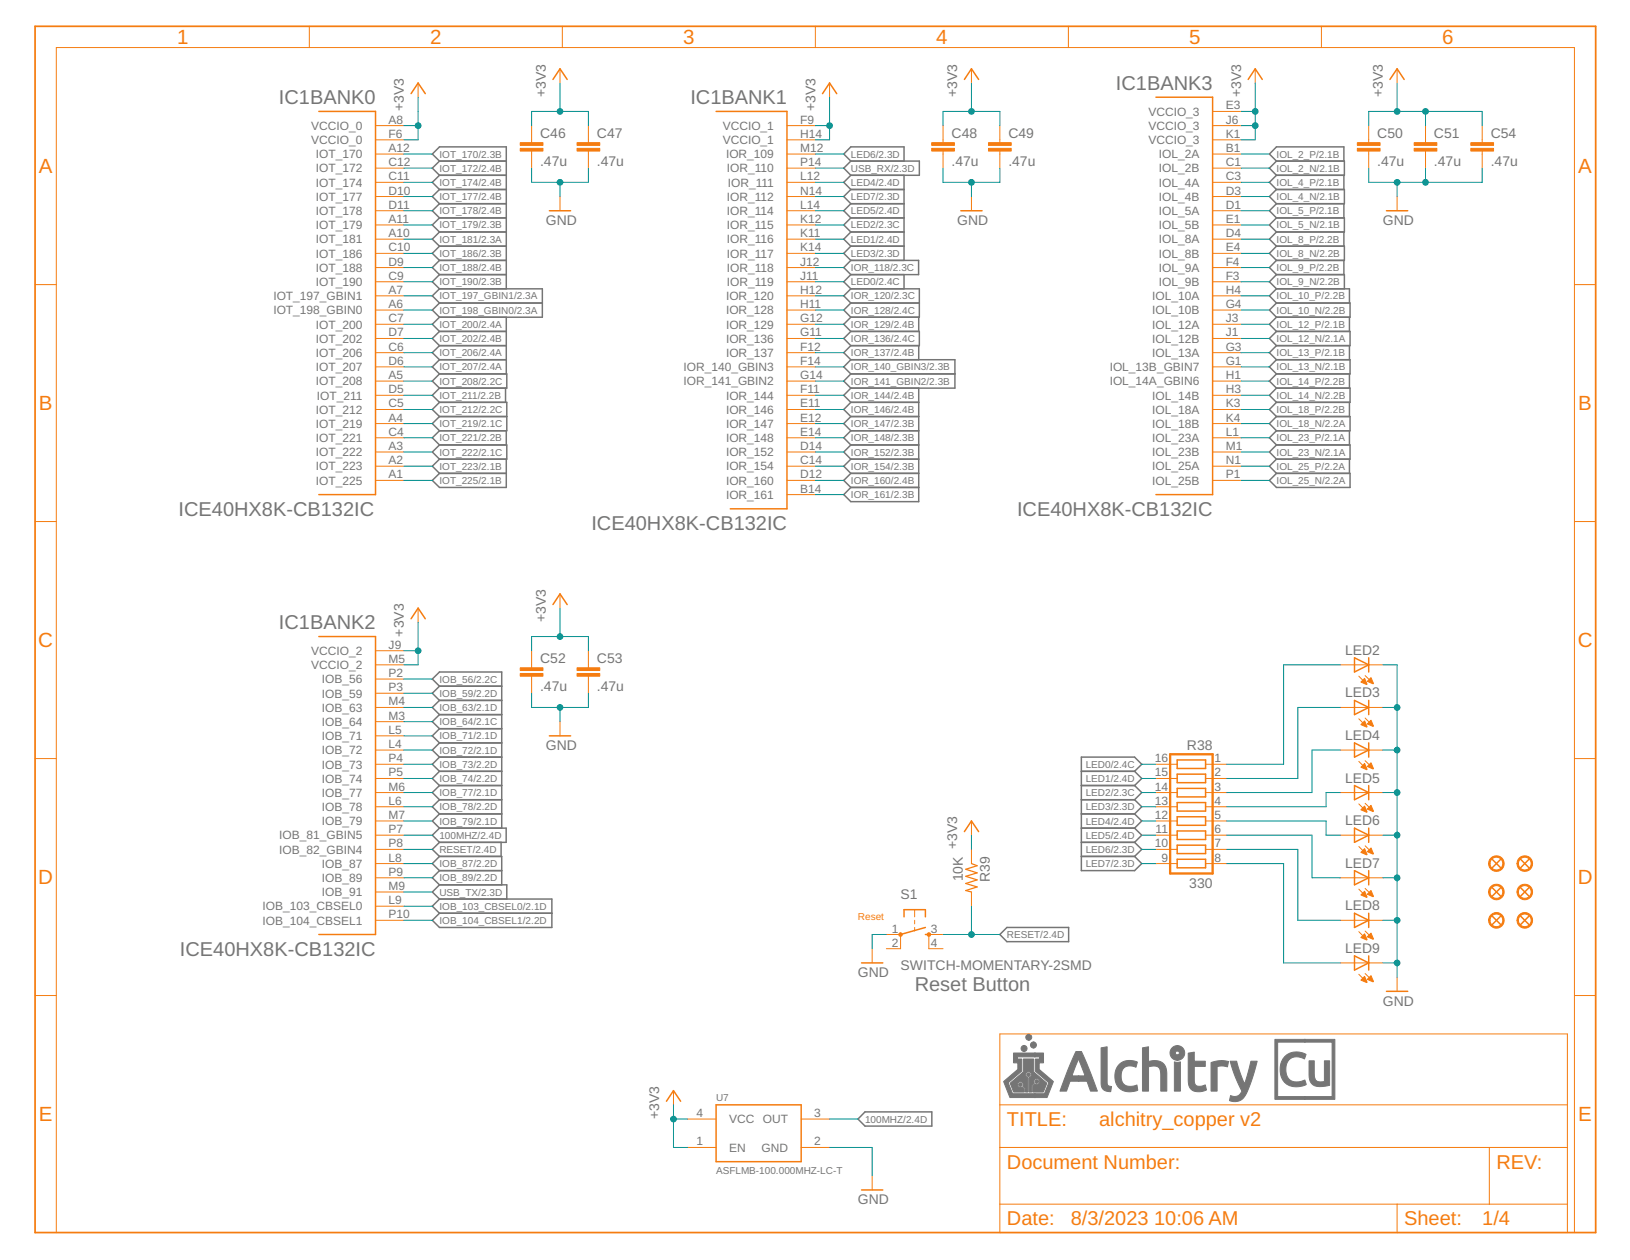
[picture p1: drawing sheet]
<svg xmlns="http://www.w3.org/2000/svg" width="279mm" height="216mm" viewBox="0 0 279 216" stroke-linecap="round" stroke-linejoin="round" font-family="sans-serif">
<g fill="#757575" stroke="#757575" stroke-width=".17">
<path d="M200.9 179.6l.5-.4h.5v.9a.34 .34 0 0 0-.4 .3 .34 .34 0 0 0 .4 .3v1a1.26 1.26 0 0 1-1.2-.7 1.26 1.26 0 0 1 .2-1.4z" fill-rule="evenodd"/>
<path d="M201.8 179.2a1.27 1.27 0 0 1 1.3 1.2 1.27 1.27 0 0 1-1.3 1.3v-.9a.36 .36 0 0 0 .4-.4 .36 .36 0 0 0-.4-.3z" fill-rule="evenodd"/>
<path d="M175.9 177.4l.5-.2v.5h-.1l.1 .1v.4a.51 .51 0 0 1-.5-.2 .51 .51 0 0 1 0-.6z" fill-rule="evenodd"/>
<path d="M176.3 177.2a.52 .52 0 0 1 .6 .5 .52 .52 0 0 1-.6 .6v-.5l.1-.1-.1-.1z" fill-rule="evenodd"/>
<path d="M176.7 178.8l.3-.2h.3v.4l-.2 .1h.2v.5a.51 .51 0 0 1-.6-.3 .51 .51 0 0 1 0-.5z" fill-rule="evenodd"/>
<path d="M177.1 178.5a.52 .52 0 0 1 .6 .6 .52 .52 0 0 1-.6 .5l.1-.5z" fill-rule="evenodd"/>
<path d="M175.1 179.4l.5-.3v.4l-.1 .2 .1 .1v.4l-.5-.2-.1-.3z" fill-rule="evenodd"/>
<path d="M175.5 179.2a.51 .51 0 0 1 .6 .5 .51 .51 0 0 1-.6 .5v-.5h.1l-.1-.1z" fill-rule="evenodd"/>
<path d="M175.4 181.5h1.8v2.2l2.2 1.9-.6 1.5h-1.8v-1l.4-.4a.5 .5 0 0 0 .8-.3 .5 .5 0 0 0-.6-.6 .5 .5 0 0 0-.3 .8l-.5 .5v1h-.4v-2.5a.5 .5 0 0 0 .3-.7 .5 .5 0 0 0-.8 0 .5 .5 0 0 0 .3 .7v2.5h-.4v-.5l-.5-.5a.5 .5 0 0 0-.3-.7 .5 .5 0 0 0-.6 .6 .5 .5 0 0 0 .8 .3l.4 .4v.4h-1.8l-.6-1.5 2.2-1.9z" fill-rule="evenodd"/>
<path d="M173.7 180.4h3.8v.7h-3.1v.4h.7v2l-1.8 1.6a.48 .48 0 0 0-.3 .8l.6 1.5h3.9v.6l-4.4 .1-1.1-2.8 2.5-2.1v-1.1h-.8z" fill-rule="evenodd"/>
<path d="M177.3 180.4h1.6v1.7h-.8v1.1l2.5 2.1-1.1 2.8-2.2-.1v-.6h1.7l.6-1.3a.47 .47 0 0 0-.2-.9l-1.9-1.7v-2h.7v-.4h-.9z" fill-rule="evenodd"/>
<path d="M210.9 181.8h1.1l.6 2 .7 1.9 1.1-3.9h1.1l-1 3.5a6.8 6.8 0 0 1-1.8 3.2l-.9 .3-1.1-.2 .2-.9a1.33 1.33 0 0 0 2-.7l-1.2-2.6z" fill-rule="evenodd"/>
<path d="M207.6 182.1l1.8-.4 1.2 .2-.2 .9-.8-.1-1 .1v4.2h-1z" fill-rule="evenodd"/>
<path d="M203.7 180.5l1-.2v1.5h1.9v.9h-1.9v2.3a.97 .97 0 0 0 .4 1 .97 .97 0 0 0 1.1 .1l.4-.2 .2 .9a2.31 2.31 0 0 1-2.8-.4l-.3-1.1z" fill-rule="evenodd"/>
<path d="M201.3 182l1-.1v5.1h-1z" fill-rule="evenodd"/>
<path d="M195.8 179.5l1.1-.1v2.5a2.13 2.13 0 0 1 3.1 1.6v3.5h-1v-2.9a1.21 1.21 0 0 0-.5-1.3 1.21 1.21 0 0 0-1.3-.1l-.3 .1v4.2h-1.1z" fill-rule="evenodd"/>
<path d="M191.9 182.3a2.89 2.89 0 0 1 3.1-.3l-.3 .9a1.65 1.65 0 0 0-1.9 0 1.65 1.65 0 0 0-.6 1.9 1.59 1.59 0 0 0 2.3 1.2l.4-.1 .1 .7a.36 .36 0 0 1-.4 .4 2.59 2.59 0 0 1-2.7-.6 2.59 2.59 0 0 1-.7-2.6l.2-.8z" fill-rule="evenodd"/>
<path d="M188.7 179.5l1.1-.1v6a.62 .62 0 0 0 .7 .8l-.1 .9a1.35 1.35 0 0 1-1.7-1.5z" fill-rule="evenodd"/>
<path d="M184.4 180.2h.6v1.2l-1.3 3h1.3v.8l-1.6 .1-.6 1.7h-1.1l1.4-3.8z" fill-rule="evenodd"/>
<path d="M184.8 180.2h.6l1.1 2.6 1.6 4.2h-1.2l-.6-1.7-1.5-.1v-.8h1.2l-1.2-3z" fill-rule="evenodd"/>
<path d="M224.4 181.8h.9v2.2a1.1 1.1 0 0 0 .3 1.2 1.1 1.1 0 0 0 1.1 .2l.3-.1v-3.5h.9v4.2l-1.2 .2a1.78 1.78 0 0 1-2.3-2z" fill-rule="evenodd"/>
<path d="M220.2 181a3.1 3.1 0 0 1 3.7-.3l-.3 .8a2.03 2.03 0 0 0-2.4-.1 2.03 2.03 0 0 0-.8 2.3 1.84 1.84 0 0 0 2.7 1.6l.6-.2 .2 .7a3.4 3.4 0 0 1-3.7-.4 3.5 3.5 0 0 1 0-4.4z" fill-rule="evenodd"/>
<path d="M218.5 178.1h5.2v.5h-4.7v9.3h4.7v.5h-5.2z" fill-rule="evenodd"/>
<path d="M223.6 178.1h5.2v10.3h-5.2v-.5h4.7v-9.3h-4.7z" fill-rule="evenodd"/>
<circle cx="176.3" cy="184.1" r=".31"/>
<circle cx="177.7" cy="185.3" r=".31"/>
<circle cx="174.9" cy="185.9" r=".31"/>
</g>
<g fill="none" stroke="#757575" stroke-width=".25">
<path d="M75.3 27.6l-1.2-1.2 1.2-1.2h11.5v24.3M75.3 34.9h11.5M75.3 37.3h11.5M75.3 39.8h11.5M75.3 30h11.5M75.3 32.5h11.5M75.3 27.6h11.5M75.3 27.6l-1.2 1.2 1.2 1.2M75.3 30l-1.2 1.2 1.2 1.3M75.3 32.5l-1.2 1.2 1.2 1.2M75.3 34.9l-1.2 1.2 1.2 1.2M75.3 37.3l-1.2 1.2 1.2 1.3"/>
<path d="M75.3 39.8l-1.2 1.2 1.2 1.2M145.8 27.6l-1.2-1.2 1.2-1.2h9.2v2.4M145.8 34.9l-1.2 1.2 1.2 1.2M145.8 34.9h9.2M145.8 37.3h9.2M145.8 39.8l-1.2 1.2 1.2 1.2M145.8 39.8h9.2M145.8 37.3l-1.2 1.2 1.2 1.3M145.8 30l-1.2 1.2 1.2 1.3M145.8 27.6h11.8v2.4h-11.8M145.8 32.5h9.2M145.8 32.5l-1.2 1.2 1.2 1.2"/>
<path d="M145.8 27.6l-1.2 1.2 1.2 1.2M155 30v14.6M218.8 32.5h11.6v2.4h-11.6M218.8 37.3h11.6v2.5h-11.6M218.8 27.6h11.6v2.4h-11.6M218.8 27.6l-1.2-1.2 1.2-1.2h11.6v2.4M218.8 27.6l-1.2 1.2 1.2 1.2M218.8 30l-1.2 1.2 1.2 1.3M218.8 32.5l-1.2 1.2 1.2 1.2M218.8 34.9l-1.2 1.2 1.2 1.2M218.8 37.3l-1.2 1.2 1.2 1.3M218.8 39.8l-1.2 1.2 1.2 1.2"/>
<path d="M230.4 30v2.5M230.4 34.9v2.4M230.4 39.8v2.4M75.3 47.1h11.5M75.3 49.5h17.7v4.9h-17.7M75.3 42.2h11.5M75.3 44.6h11.5M75.3 51.9h17.7M75.3 56.8h11.5M75.3 59.2h11.5M75.3 42.2l-1.2 1.2 1.2 1.2M75.3 44.6l-1.2 1.2 1.2 1.3"/>
<path d="M75.3 47.1l-1.2 1.2 1.2 1.2M75.3 49.5l-1.2 1.2 1.2 1.2M75.3 51.9l-1.2 1.2 1.2 1.3M75.3 54.4l-1.2 1.2 1.2 1.2M75.3 56.8l-1.2 1.2 1.2 1.2M75.3 59.2l-1.2 1.2 1.2 1.2M86.8 54.4v9.7M145.8 47.1l-1.2 1.2 1.2 1.2M145.8 44.6h11.7v2.5h-11.7M145.8 49.5h11.8v4.9h-11.8M145.8 42.2l-1.2 1.2 1.2 1.2M145.8 42.2h9.2"/>
<path d="M145.8 51.9h11.8M145.8 56.8h11.8v2.4h-11.8M145.8 44.6l-1.2 1.2 1.2 1.3M145.8 49.5l-1.2 1.2 1.2 1.2M145.8 51.9l-1.2 1.2 1.2 1.3M145.8 54.4l-1.2 1.2 1.2 1.2M145.8 56.8l-1.2 1.2 1.2 1.2M145.8 59.2l-1.2 1.2 1.2 1.2M155 47.1v2.4M157.5 54.4v2.4M157.5 59.2v2.4M218.8 47.1h11.6v2.4"/>
<path d="M218.8 49.5h12.5v2.4M218.8 42.2h11.6v2.4h-11.6M218.8 42.2l-1.2 1.2 1.2 1.2M218.8 44.6l-1.2 1.2 1.2 1.3M218.8 47.1l-1.2 1.2 1.2 1.2M218.8 49.5l-1.2 1.2 1.2 1.2M218.8 51.9h12.6v2.5h-12.6M218.8 51.9l-1.2 1.2 1.2 1.3M218.8 56.8h12.6v2.4h-12.6M218.8 54.4l-1.2 1.2 1.2 1.2M218.8 56.8l-1.2 1.2 1.2 1.2M218.8 59.2l-1.2 1.2 1.2 1.2"/>
<path d="M230.4 44.6v2.5M231.3 54.4v2.4M231.3 59.2v2.4M75.3 61.6h11.5M75.3 64.1h11.6v2.4h-11.6M75.3 68.9h11.6v4.9h-11.6M75.3 71.4h11.6M75.3 76.2h11.6v2.5h-11.6M75.3 61.6l-1.2 1.3 1.2 1.2M75.3 64.1l-1.2 1.2 1.2 1.2M75.3 66.5l-1.2 1.2 1.2 1.2M75.3 68.9l-1.2 1.3 1.2 1.2"/>
<path d="M75.3 71.4l-1.2 1.2 1.2 1.2M75.3 73.8l-1.2 1.2 1.2 1.2M75.3 76.2l-1.2 1.2 1.2 1.3M75.3 78.7l-1.2 1.2 1.2 1.2M86.7 66.5v2.4M86.8 73.8v2.4M86.8 78.7v4.8h-11.5l-1.2-1.2 1.2-1.2M145.8 61.6h17.9v4.9h-17.9M145.8 64.1h17.9M145.8 68.9h11.7M145.8 71.4h11.7M145.8 73.8h11.7"/>
<path d="M145.8 76.2h11.7M145.8 78.7h11.7M145.8 61.6l-1.2 1.3 1.2 1.2M145.8 66.5l-1.2 1.2 1.2 1.2M145.8 68.9l-1.2 1.3 1.2 1.2M145.8 71.4l-1.2 1.2 1.2 1.2M145.8 73.8l-1.2 1.2 1.2 1.2M145.8 76.2l-1.2 1.2 1.2 1.3M145.8 78.7l-1.2 1.2 1.2 1.2M145.8 64.1l-1.2 1.2 1.2 1.2M157.5 66.5v19.5h-11.7l-1.2-1.2 1.2-1.3M218.8 61.6h12.6v2.5h-12.6"/>
<path d="M218.8 66.5h12.6v2.4h-12.6M218.8 71.4h12.6v2.4h-12.6M218.8 76.2h12.6v2.5h-12.6M218.8 61.6l-1.2 1.3 1.2 1.2M218.8 64.1l-1.2 1.2 1.2 1.2M218.8 66.5l-1.2 1.2 1.2 1.2M218.8 68.9l-1.2 1.3 1.2 1.2M218.8 71.4l-1.2 1.2 1.2 1.2M218.8 73.8l-1.2 1.2 1.2 1.2M218.8 76.2l-1.2 1.2 1.2 1.3M218.8 78.7l-1.2 1.2 1.2 1.2M231.3 64.1v2.4"/>
<path d="M231.3 68.9v2.5M231.3 73.8v2.4M231.3 78.7v2.4M75.3 81.1h11.5M145.8 81.1h11.7M145.8 83.5h11.7M145.8 81.1l-1.2 1.2 1.2 1.2M217.6 82.3l1.2-1.2h12.6v2.4h-12.6zM75.3 117.6l-1.2-1.2 1.2-1.3h10.7v26.8M75.3 117.6l-1.2 1.2 1.2 1.2M75.3 117.6h10.7M75.3 132.2h10.7"/>
<path d="M75.3 129.7h10.7M75.3 139.5h10.7M75.3 137h10.7M75.3 134.6h10.7M75.3 129.7l-1.2 1.3 1.2 1.2M75.3 139.5l-1.2 1.2 1.2 1.2M75.3 137l-1.2 1.2 1.2 1.3M75.3 134.6l-1.2 1.2 1.2 1.2M75.3 132.2l-1.2 1.2 1.2 1.2M75.3 127.3l-1.2 1.2 1.2 1.2M75.3 127.3h10.7M75.3 124.9l-1.2 1.2 1.2 1.2"/>
<path d="M75.3 124.9h10.7M75.3 122.4l-1.2 1.3 1.2 1.2M75.3 122.4h10.7M75.3 120l-1.2 1.2 1.2 1.2M75.3 120h10.7M185.4 132.2h9.1M185.4 139.5h9.1M185.4 137h9.1M185.4 134.6h9.1M194.5 132.2l1.2-1.2-1.2-1.3h-9.1v19.5h9.1l1.2-1.2-1.2-1.3M194.5 137l1.2 1.2-1.2 1.3M194.5 132.2l1.2 1.2-1.2 1.2"/>
<path d="M194.5 134.6l1.2 1.2-1.2 1.2M194.5 139.5l1.2 1.2-1.2 1.2M75.3 141.9l-1.2 1.2 1.2 1.2M75.3 141.9h11.5v2.4h-11.5M75.3 146.7h10.7v4.9M75.3 149.2h10.7M75.3 154.1h19.3v4.8h-19.3l-1.2-1.2 1.2-1.2M75.3 144.3l-1.2 1.2 1.2 1.2M75.3 151.6h11.6v2.5M75.3 151.6l-1.2 1.2 1.2 1.3M75.3 156.5h19.3M75.3 154.1l-1.2 1.2 1.2 1.2"/>
<path d="M75.3 149.2l-1.2 1.2 1.2 1.2M75.3 146.7l-1.2 1.3 1.2 1.2M85.9 144.3v2.4M185.4 141.9h9.1M185.4 144.3h9.1M185.4 146.7h9.1M194.5 141.9l1.2 1.2-1.2 1.2M194.5 144.3l1.2 1.2-1.2 1.2M171.4 160.1l1.2-1.2h10.6v2.5h-10.6zM148.3 190.5h11.4v2.5h-11.4l-1.2-1.3z"/>
</g>
<path d="M6 4.5h267.5v206.7h-267.5z" fill="none" stroke="#f57c10" stroke-width=".3"/>
<g fill="none" stroke="#f57c10" stroke-width=".17">
<path d="M53 4.5v3.6M71.7 14.2v2.5M96 11.8v2.4M96.4 4.5v3.6M139.8 4.5v3.6M142.2 14.2v2.5M166.5 11.8v2.4M183.1 4.5v3.6M207.9 19.1h4.8M215.2 11.8v2.4M226.5 4.5v3.6M239.5 11.8v2.4"/>
<path d="M64.4 21.5h4.8M64.4 24h4.8M64.4 26.4h4.8M64.4 28.8h4.8M64.4 31.2h4.8M64.4 33.7h4.8M64.4 36.1h4.8M64.4 38.5h4.8M91.1 21.5v2.9M91.1 25.9v2.9M96 33.7v2.4M100.9 21.5v2.9"/>
<path d="M100.9 25.9v2.9M134.9 21.5h4.9M134.9 24h4.9M134.9 26.4h4.9M134.9 28.8h4.9M134.9 31.2h4.9M134.9 33.7h4.9M134.9 36.1h4.9M134.9 38.5h4.9M161.6 21.5v2.9M161.6 25.9v2.9M166.5 33.7v2.4"/>
<path d="M171.4 21.5v2.9M171.4 25.9v2.9M207.9 21.5h4.8M207.9 24h4.8M207.9 26.4h4.8M207.9 28.8h4.8M207.9 31.2h4.8M207.9 33.7h4.8M207.9 36.1h4.8M207.9 38.5h4.8M234.6 21.5v2.9M234.6 25.9v2.9"/>
<path d="M239.5 33.7v2.4M244.3 21.5v2.9M244.3 25.9v2.9M254.1 21.5v2.9M254.1 25.9v2.9M6 48.8h3.7M64.4 41h4.8M64.4 43.4h4.8M64.4 45.8h4.8M64.4 48.3h4.8M64.4 50.7h4.8M64.4 53.1h4.8"/>
<path d="M64.4 55.6h4.8M64.4 58h4.8M134.9 41h4.9M134.9 43.4h4.9M134.9 45.8h4.9M134.9 48.3h4.9M134.9 50.7h4.9M134.9 53.1h4.9M134.9 55.6h4.9M134.9 58h4.9M207.9 41h4.8M207.9 43.4h4.8"/>
<path d="M207.9 45.8h4.8M207.9 48.3h4.8M207.9 50.7h4.8M207.9 53.1h4.8M207.9 55.6h4.8M207.9 58h4.8M269.9 48.8h3.6M64.4 60.4h4.8M64.4 62.9h4.8M64.4 65.3h4.8M64.4 67.7h4.8M64.4 70.2h4.8"/>
<path d="M64.4 72.6h4.8M64.4 75h4.8M64.4 77.4h4.8M64.4 79.9h4.8M134.9 60.4h4.9M134.9 62.9h4.9M134.9 65.3h4.9M134.9 67.7h4.9M134.9 70.2h4.9M134.9 72.6h4.9M134.9 75h4.9M134.9 77.4h4.9"/>
<path d="M134.9 79.9h4.9M207.9 60.4h4.8M207.9 62.9h4.8M207.9 65.3h4.8M207.9 67.7h4.8M207.9 70.2h4.8M207.9 72.6h4.8M207.9 75h4.8M207.9 77.4h4.8M207.9 79.9h4.8M6 89.4h3.7M64.4 82.3h4.8"/>
<path d="M134.9 82.3h4.9M134.9 84.8h4.9M207.9 82.3h4.8M269.9 89.4h3.6M64.4 113.9h4.8M64.4 111.5h4.8M64.4 116.4h4.8M64.4 118.8h4.8M71.7 104.2v2.4M91.1 111.5v2.9M91.1 115.9v2.9M96 101.8v2.4"/>
<path d="M100.9 111.5v2.9M100.9 115.9v2.9M229.7 113.9h7.3M232.9 115.9l1.4 1.3M234 115.8l1.4 1.3M6 130h3.7M64.4 121.2h4.8M64.4 128.5h4.8M64.4 135.8h4.8M64.4 131h4.8M64.4 133.4h4.8M64.4 138.2h4.8"/>
<path d="M64.4 123.7h4.8M64.4 126.1h4.8M96 123.7v2.4M198.1 135.8h3.7M198.1 131h3.7M198.1 133.4h3.7M198.1 138.2h3.7M206.7 135.8h3.6M206.7 131h3.6M206.7 133.4h3.6M206.7 138.2h3.6M229.7 121.2h7.3"/>
<path d="M229.7 128.5h7.3M229.7 135.8h7.3M232.9 123.2l1.4 1.3M232.9 130.5l1.4 1.3M232.9 137.8l1.4 1.3M234 123l1.4 1.4M234 130.3l1.4 1.4M234 137.6l1.4 1.4M269.9 130h3.6M64.4 143.1h4.8M64.4 150.4h4.8M64.4 157.7h4.8"/>
<path d="M64.4 140.7h4.8M64.4 145.5h4.8M64.4 148h4.8M64.4 152.8h4.8M64.4 155.3h4.8M156.8 155.9v1.2M156.8 157.7v.6M156.8 158.9v.6M166.5 140.7v2.4M166.5 145.5v2.5M166.5 152.8v2.5M198.1 143.1h3.7"/>
<path d="M198.1 140.7h3.7M198.1 145.5h3.7M198.1 148h3.7M206.7 143.1h3.6M206.7 140.7h3.6M206.7 145.5h3.6M206.7 148h3.6M229.7 143.1h7.3M229.7 150.4h7.3M229.7 157.7h7.3M232.9 145.1l1.4 1.3M232.9 152.4l1.4 1.3"/>
<path d="M232.9 159.6l1.4 1.4M234 144.9l1.4 1.4M234 152.2l1.4 1.4M234 159.5l1.4 1.4M6 170.6h3.7M149.5 162.6v2.4M151.9 160.1h2.5v2.5h-2.5M161.6 160.1h-2.4v2.5h2.4M171.4 177.2h97.3v34h-97.3zM229.7 165h7.3M232.9 166.9l1.4 1.4M234 166.8l1.4 1.3"/>
<path d="M239.5 167.4v2.5M269.9 170.6h3.6M115.4 186.9v2.4M117.9 196.6h4.8M117.9 191.7h4.8M137.3 196.6h4.9M137.3 191.7h4.9M171.4 196.6h97.3M171.4 189.3h97.3M255.3 196.6v9.7M9.7 211.2v-203.1h260.2v203.1M149.5 201.5v2.4"/>
<path d="M171.4 206.3h97.3M239.5 206.3v4.9"/>
</g>
<g fill="none" stroke="#f57c10" stroke-width=".25">
<path d="M54.7 19.1h9.7v65.7h-9.7M70.5 16l1.2-1.8 1.2 1.8M94.8 13.6l1.2-1.8 1.2 1.8M122.7 19.1h12.2v68.1h-9.7M141 16l1.2-1.8 1.2 1.8M165.3 13.6l1.2-1.8 1.2 1.8M198.1 16.7h9.8v68.1h-9.8M214 13.6l1.2-1.8 1.2 1.8M238.3 13.6l1.2-1.8 1.2 1.8M94.2 36.1h3.6M164.7 36.1h3.6M237.7 36.1h3.6"/>
<path d="M54.7 109.1h9.7v51h-9.7M70.5 106l1.2-1.8 1.2 1.8M94.8 103.6l1.2-1.8 1.2 1.8M232.2 112.7l2.4 1.2-2.4 1.2zM234.6 112.7v2.4M94.2 126.1h3.6M201.8 130.2h4.9v1.5h-4.9zM201.8 132.7h4.9v1.4h-4.9zM201.8 135.1h4.9v1.4h-4.9zM201.8 137.5h4.9v1.5h-4.9zM201.8 140h4.9v1.4h-4.9zM232.2 120l2.4 1.2-2.4 1.2z"/>
<path d="M232.2 127.3l2.4 1.2-2.4 1.2zM232.2 134.6l2.4 1.2-2.4 1.2zM234.6 120v2.4M234.6 127.3v2.4M234.6 134.6v2.4M155 157.1v-1.2h3.6v1.2M158.6 158.9l-4.2 1.2M165.3 142.5l1.2-1.8 1.2 1.8M201.8 142.4h4.9v1.4h-4.9zM201.8 144.8h4.9v1.5h-4.9zM201.8 147.2h4.9v1.5h-4.9zM232.2 141.9l2.4 1.2-2.4 1.2z"/>
<path d="M232.2 149.2l2.4 1.2-2.4 1.2zM232.2 156.5l2.4 1.2-2.4 1.2zM234.6 141.9v2.4M234.6 149.2v2.4M234.6 156.5v2.4M255.8 157l1.4 1.4M255.8 152.1l1.4 1.5M255.8 147.2l1.4 1.5M257.2 157l-1.4 1.4M257.2 152.1l-1.4 1.5M257.2 147.2l-1.4 1.5M260.6 147.2l1.5 1.5"/>
<path d="M260.6 152.1l1.5 1.5M260.6 157l1.5 1.4M262.1 147.2l-1.5 1.5M262.1 152.1l-1.5 1.5M262.1 157l-1.5 1.4M147.7 165h3.6M158.6 160.1h.6M232.2 163.8l2.4 1.2-2.4 1.2zM234.6 163.8v2.4M237.7 169.9h3.6M114.2 188.7l1.2-1.8 1.3 1.8M122.7 189.3h14.6v9.8h-14.6z"/>
<path d="M147.7 203.9h3.6"/>
</g>
<g fill="#f57c10" stroke="#f57c10" stroke-width=".17">
<path d="M233.3 116.9l.6-.7 .4 1v.1z" fill-rule="evenodd"/>
<path d="M234.4 116.8l.6-.7 .4 1v.1z" fill-rule="evenodd"/>
<path d="M233.3 124.2l.6-.7 .4 1v.1z" fill-rule="evenodd"/>
<path d="M234.4 124l.6-.6 .4 1v.1z" fill-rule="evenodd"/>
<path d="M233.3 131.5l.6-.7 .4 1v.1z" fill-rule="evenodd"/>
<path d="M234.4 131.3l.6-.6 .4 1v.1z" fill-rule="evenodd"/>
<path d="M233.3 138.8l.6-.7 .4 1v.1z" fill-rule="evenodd"/>
<path d="M234.4 138.6l.6-.6 .4 1v.1z" fill-rule="evenodd"/>
<path d="M233.3 146.1l.6-.7 .4 1v.1z" fill-rule="evenodd"/>
<path d="M234.4 145.9l.6-.6 .4 1v.1z" fill-rule="evenodd"/>
<path d="M233.3 153.3l.6-.6 .4 1v.1z" fill-rule="evenodd"/>
<path d="M234.4 153.2l.6-.6 .4 1v.1z" fill-rule="evenodd"/>
<path d="M233.3 160.6l.6-.6 .4 1v.1z" fill-rule="evenodd"/>
<path d="M234.4 160.5l.6-.6 .4 1z" fill-rule="evenodd"/>
<path d="M233.3 167.9l.6-.6 .4 1v.1z" fill-rule="evenodd"/>
<path d="M234.4 167.8l.6-.6 .4 1z" fill-rule="evenodd"/>
<path d="M154.1 159.9l.3-.1 .2 .1 .1 .2-.1 .3h-.5z" fill-rule="evenodd"/>
<path d="M255.6 156.8a1.33 1.33 0 0 1 2.1 .3 1.33 1.33 0 0 1-.9 1.9 1.33 1.33 0 0 1-1.6-1.3h.2a1.1 1.1 0 0 1 1.5-1 1.1 1.1 0 0 1 .3 1.8 1.1 1.1 0 0 1-1.8-.5v-.3h-.2l.1-.7z" fill-rule="evenodd"/>
<path d="M255.6 151.9a1.33 1.33 0 0 1 2.1 .3 1.33 1.33 0 0 1-.9 1.9 1.33 1.33 0 0 1-1.6-1.3h.2a1.1 1.1 0 0 1 1.5-1 1.1 1.1 0 0 1 .3 1.8 1.1 1.1 0 0 1-1.8-.5v-.3h-.2l.1-.6z" fill-rule="evenodd"/>
<path d="M255.6 147a1.33 1.33 0 0 1 2.1 .3 1.33 1.33 0 0 1-.9 2 1.33 1.33 0 0 1-1.6-1.3h.2a1.09 1.09 0 0 1 1.5-1.1 1.09 1.09 0 0 1 .3 1.9 1.09 1.09 0 0 1-1.8-.5v-.3h-.2l.1-.7z" fill-rule="evenodd"/>
<path d="M260.4 147a1.34 1.34 0 0 1 2.1 .3 1.34 1.34 0 0 1-.8 1.9 1.34 1.34 0 0 1-1.7-1.2h.3a1.09 1.09 0 0 1 1.5-1.1 1.09 1.09 0 0 1 .3 1.9 1.09 1.09 0 0 1-1.8-.5v-.3h-.3l.2-.7z" fill-rule="evenodd"/>
<path d="M260.4 151.9a1.34 1.34 0 0 1 2.1 .2 1.34 1.34 0 0 1-.8 2 1.34 1.34 0 0 1-1.7-1.3h.3a1.1 1.1 0 0 1 1.5-1 1.1 1.1 0 0 1 .3 1.8 1.1 1.1 0 0 1-1.8-.5v-.3h-.3l.2-.6z" fill-rule="evenodd"/>
<path d="M260.4 156.8a1.34 1.34 0 0 1 2.1 .2 1.34 1.34 0 0 1-.8 2 1.34 1.34 0 0 1-1.7-1.3h.3a1.1 1.1 0 0 1 1.5-1 1.1 1.1 0 0 1 .3 1.8 1.1 1.1 0 0 1-1.8-.5v-.3h-.3l.2-.7z" fill-rule="evenodd"/>
<circle cx="159.2" cy="160.1" r=".32"/>
</g>
<path d="M200.6 129.2h7.3v20.5h-7.3z" fill="none" stroke="#f57c10" stroke-width=".4"/>
<path d="M166.5 148l1 .3-2 .6 2 .7-2 .6 2 .6-2 .6 2 .6-2 .6 1 .2" fill="none" stroke="#f57c10" stroke-width=".21"/>
<g fill="#f57c10" stroke="#f57c10" stroke-width=".17">
<path d="M89.2 115.4h3.9v.5h-3.9z"/>
<path d="M89.2 114.4h3.9v.5h-3.9z"/>
<path d="M98.9 115.4h3.9v.5h-3.9z"/>
<path d="M98.9 114.4h3.9v.5h-3.9z"/>
<path d="M89.2 25.4h3.9v.5h-3.9z"/>
<path d="M89.2 24.4h3.9v.5h-3.9z"/>
<path d="M98.9 25.4h3.9v.5h-3.9z"/>
<path d="M98.9 24.4h3.9v.5h-3.9z"/>
<path d="M159.7 25.4h3.9v.5h-3.9z"/>
<path d="M159.7 24.4h3.9v.5h-3.9z"/>
<path d="M169.4 25.4h3.9v.5h-3.9z"/>
<path d="M169.4 24.4h3.9v.5h-3.9z"/>
<path d="M232.7 25.4h3.9v.5h-3.9z"/>
<path d="M232.7 24.4h3.9v.5h-3.9z"/>
<path d="M242.4 25.4h3.9v.5h-3.9z"/>
<path d="M242.4 24.4h3.9v.5h-3.9z"/>
<path d="M252.1 25.4h3.9v.5h-3.9z"/>
<path d="M252.1 24.4h3.9v.5h-3.9z"/>
</g>
<g fill="none" stroke="#009292" stroke-width=".17">
<path d="M71.7 16.7v7.3h-2.5M96 14.2v4.9M142.2 16.7v7.3h-2.4M166.5 14.2v4.9M212.7 19.1h2.5M215.2 14.2v9.8h-2.5M239.5 14.2v4.9M244.3 19.1v2.4M69.2 21.5h2.5M69.2 31.2h4.9M69.2 36.1h4.9M69.2 38.5h4.9"/>
<path d="M69.2 26.4h4.9M69.2 33.7h4.9M69.2 28.8h4.9M91.1 21.5v-2.4h9.8v2.4M91.1 28.8v2.4h9.8v-2.4M96 31.2v2.5M139.8 21.5h2.4M139.8 31.2h4.8M139.8 36.1h4.8M139.8 38.5h4.8M139.8 26.4h4.8M139.8 33.7h4.8"/>
<path d="M139.8 28.8h4.8M161.6 21.5v-2.4h9.8v2.4M161.6 28.8v2.4h9.8v-2.4M166.5 31.2v2.5M212.7 21.5h2.5M212.7 31.2h4.9M212.7 36.1h4.9M212.7 38.5h4.9M212.7 26.4h4.9M212.7 33.7h4.9M212.7 28.8h4.9M234.6 21.5v-2.4h19.5v2.4"/>
<path d="M234.6 28.8v2.4h19.5v-2.4M239.5 31.2v2.5M244.3 28.8v2.4M69.2 48.3h4.9M69.2 43.4h4.9M69.2 41h4.9M69.2 45.8h4.9M69.2 50.7h4.9M69.2 53.1h4.9M69.2 55.6h4.9M69.2 58h4.9M139.8 48.3h4.8"/>
<path d="M139.8 43.4h4.8M139.8 41h4.8M139.8 45.8h4.8M139.8 50.7h4.8M139.8 53.1h4.8M139.8 55.6h4.8M139.8 58h4.8M212.7 48.3h4.9M212.7 43.4h4.9M212.7 41h4.9M212.7 45.8h4.9M212.7 50.7h4.9"/>
<path d="M212.7 53.1h4.9M212.7 55.6h4.9M212.7 58h4.9M69.2 60.4h4.9M69.2 62.9h4.9M69.2 65.3h4.9M69.2 67.7h4.9M69.2 70.2h4.9M69.2 72.6h4.9M69.2 75h4.9M69.2 77.4h4.9M69.2 79.9h4.9"/>
<path d="M139.8 60.4h4.8M139.8 62.9h4.8M139.8 65.3h4.8M139.8 67.7h4.8M139.8 70.2h4.8M139.8 72.6h4.8M139.8 75h4.8M139.8 77.4h4.8M139.8 79.9h4.8M212.7 60.4h4.9M212.7 62.9h4.9M212.7 65.3h4.9"/>
<path d="M212.7 67.7h4.9M212.7 70.2h4.9M212.7 72.6h4.9M212.7 75h4.9M212.7 77.4h4.9M212.7 79.9h4.9M69.2 82.3h4.9M139.8 82.3h4.8M139.8 84.8h4.8M212.7 82.3h4.9M69.2 111.5h2.5M69.2 118.8h4.9"/>
<path d="M69.2 116.4h4.9M71.7 106.6v7.3h-2.5M91.1 111.5v-2.4h9.8v2.4M91.1 118.8v2.4h9.8v-2.4M96 104.2v4.9M229.7 113.9h-9.7v17.1h-9.7M237 113.9h2.5v53.5M69.2 135.8h4.9M69.2 128.5h4.9M69.2 121.2h4.9M69.2 138.2h4.9M69.2 133.4h4.9"/>
<path d="M69.2 131h4.9M69.2 126.1h4.9M69.2 123.7h4.9M96 121.2v2.5M195.7 135.8h2.4M195.7 138.2h2.4M195.7 133.4h2.4M195.7 131h2.4M229.7 128.5h-4.8v7.3h-14.6M229.7 135.8h-2.4v2.4h-17M229.7 121.2h-7.2v12.2h-12.2M237 135.8h2.5"/>
<path d="M237 128.5h2.5M237 121.2h2.5M69.2 157.7h4.9M69.2 150.4h4.9M69.2 143.1h4.9M69.2 140.7h4.9M69.2 145.5h4.9M69.2 148h4.9M69.2 155.3h4.9M69.2 152.8h4.9M166.5 143.1v2.4M166.5 155.3v4.8"/>
<path d="M195.7 143.1h2.4M195.7 140.7h2.4M195.7 145.5h2.4M195.7 148h2.4M210.3 148h9.7v17h9.7M210.3 145.5h12.2v12.2h7.2M210.3 143.1h14.6v7.3h4.8M210.3 140.7h17v2.4h2.4M237 157.7h2.5M237 150.4h2.5M237 143.1h2.5M151.9 160.1h-2.4v2.5"/>
<path d="M161.6 160.1h9.8M237 165h2.5M115.4 189.3v7.3h2.5M115.4 191.7h2.5M142.2 196.6h7.3v4.9M142.2 191.7h4.9"/>
</g>
<g fill="#009292" stroke="#009292" stroke-width=".17">
<circle cx="115.4" cy="191.7" r=".49"/>
<circle cx="71.7" cy="111.5" r=".49"/>
<circle cx="142.2" cy="21.5" r=".49"/>
<circle cx="71.7" cy="21.5" r=".49"/>
<circle cx="215.2" cy="19.1" r=".49"/>
<circle cx="215.2" cy="21.5" r=".49"/>
<circle cx="96" cy="109.1" r=".49"/>
<circle cx="96" cy="19.1" r=".49"/>
<circle cx="166.5" cy="19.1" r=".49"/>
<circle cx="239.5" cy="19.1" r=".49"/>
<circle cx="244.3" cy="19.1" r=".49"/>
<circle cx="239.5" cy="165" r=".49"/>
<circle cx="239.5" cy="157.7" r=".49"/>
<circle cx="239.5" cy="150.4" r=".49"/>
<circle cx="239.5" cy="143.1" r=".49"/>
<circle cx="239.5" cy="135.8" r=".49"/>
<circle cx="239.5" cy="128.5" r=".49"/>
<circle cx="239.5" cy="121.2" r=".49"/>
<circle cx="96" cy="121.2" r=".49"/>
<circle cx="96" cy="31.2" r=".49"/>
<circle cx="166.5" cy="31.2" r=".49"/>
<circle cx="239.5" cy="31.2" r=".49"/>
<circle cx="244.3" cy="31.2" r=".49"/>
<circle cx="166.5" cy="160.1" r=".49"/>
</g>
<g font-size="3.5" fill="#f57c10">
<text x="30.4" y="7.6">1</text>
<text x="73.7" y="7.6">2</text>
<text x="117.1" y="7.6">3</text>
<text x="160.5" y="7.6">4</text>
<text x="203.8" y="7.6">5</text>
<text x="247.2" y="7.6">6</text>
<text x="6.7" y="29.7">A</text>
<text x="270.5" y="29.7">A</text>
<text x="6.7" y="70.3">B</text>
<text x="270.5" y="70.3">B</text>
<text x="6.6" y="110.9">C</text>
<text x="270.4" y="110.9">C</text>
<text x="6.6" y="151.5">D</text>
<text x="270.4" y="151.5">D</text>
<text x="6.7" y="192.1">E</text>
<text x="270.5" y="192.1">E</text>
</g>
<g font-size="3.4" fill="#757575">
<text x="47.8" y="17.9">IC1BANK0</text>
<text x="118.3" y="17.9">IC1BANK1</text>
<text x="191.3" y="15.4">IC1BANK3</text>
<text x="30.6" y="88.4">ICE40HX8K-CB132IC</text>
<text x="174.3" y="88.4">ICE40HX8K-CB132IC</text>
<text x="101.4" y="90.8">ICE40HX8K-CB132IC</text>
<text x="47.8" y="107.9">IC1BANK2</text>
<text x="30.8" y="163.8">ICE40HX8K-CB132IC</text>
<text x="156.8" y="169.9">Reset Button</text>
</g>
<g font-size="3.4" fill="#f57c10">
<text x="172.6" y="193">TITLE:</text>
<text x="188.4" y="193">alchitry_copper v2</text>
<text x="172.6" y="200.3">Document Number:</text>
<text x="256.5" y="200.3">REV:</text>
<text x="172.6" y="210">Date:</text>
<text x="183.5" y="210">8/3/2023</text>
<text x="197.8" y="210">10:06 AM</text>
<text x="240.7" y="210">Sheet:</text>
<text x="254.1" y="210">1/4</text>
</g>
<g font-size="2.4" fill="#757575">
<text x="93.6" y="16.7" transform="rotate(-90 93.6 16.7)">+3V3</text>
<text x="164.1" y="16.7" transform="rotate(-90 164.1 16.7)">+3V3</text>
<text x="212.7" y="16.7" transform="rotate(-90 212.7 16.7)">+3V3</text>
<text x="237" y="16.7" transform="rotate(-90 237 16.7)">+3V3</text>
<text x="69.2" y="19.1" transform="rotate(-90 69.2 19.1)">+3V3</text>
<text x="92.6" y="23.6">C46</text>
<text x="102.3" y="23.6">C47</text>
<text x="139.8" y="19.1" transform="rotate(-90 139.8 19.1)">+3V3</text>
<text x="163.1" y="23.6">C48</text>
<text x="172.8" y="23.6">C49</text>
<text x="236.1" y="23.6">C50</text>
<text x="245.8" y="23.6">C51</text>
<text x="255.5" y="23.6">C54</text>
<text x="92.6" y="28.5">.47u</text>
<text x="102.3" y="28.5">.47u</text>
<text x="163.1" y="28.5">.47u</text>
<text x="172.8" y="28.5">.47u</text>
<text x="236.1" y="28.5">.47u</text>
<text x="245.8" y="28.5">.47u</text>
<text x="255.5" y="28.5">.47u</text>
<text x="93.6" y="38.5">GND</text>
<text x="164.1" y="38.5">GND</text>
<text x="237" y="38.5">GND</text>
<text x="93.6" y="106.6" transform="rotate(-90 93.6 106.6)">+3V3</text>
<text x="69.2" y="109.1" transform="rotate(-90 69.2 109.1)">+3V3</text>
<text x="92.6" y="113.6">C52</text>
<text x="102.3" y="113.6">C53</text>
<text x="230.6" y="112.2">LED2</text>
<text x="92.6" y="118.4">.47u</text>
<text x="102.3" y="118.4">.47u</text>
<text x="230.6" y="119.5">LED3</text>
<text x="93.6" y="128.5">GND</text>
<text x="203.5" y="128.5">R38</text>
<text x="230.6" y="126.8">LED4</text>
<text x="230.6" y="134.1">LED5</text>
<text x="230.6" y="141.4">LED6</text>
<text x="164.1" y="145.5" transform="rotate(-90 164.1 145.5)">+3V3</text>
<text x="230.6" y="148.7">LED7</text>
<text x="154.4" y="154.1">S1</text>
<text x="165.1" y="151" transform="rotate(-90 165.1 151)">10K</text>
<text x="169.6" y="151.2" transform="rotate(-90 169.6 151.2)">R39</text>
<text x="203.9" y="152.1">330</text>
<text x="230.6" y="156">LED8</text>
<text x="147.1" y="167.4">GND</text>
<text x="154.4" y="166.2">SWITCH-MOMENTARY-2SMD</text>
<text x="230.6" y="163.3">LED9</text>
<text x="237" y="172.3">GND</text>
<text x="113" y="191.7" transform="rotate(-90 113 191.7)">+3V3</text>
<text x="147.1" y="206.3">GND</text>
</g>
<g font-size="2.1" fill="#757575">
<text x="53.4" y="22.3">VCCIO_0</text>
<text x="66.6" y="21.2">A8</text>
<text x="66.6" y="23.6">F6</text>
<text x="123.9" y="22.3">VCCIO_1</text>
<text x="137.1" y="21.2">F9</text>
<text x="137.1" y="23.6">H14</text>
<text x="196.8" y="19.8">VCCIO_3</text>
<text x="196.8" y="22.3">VCCIO_3</text>
<text x="210.1" y="18.7">E3</text>
<text x="210.1" y="21.2">J6</text>
<text x="210.1" y="23.6">K1</text>
<text x="53.4" y="24.7">VCCIO_0</text>
<text x="54.2" y="27.1">IOT_170</text>
<text x="54.2" y="29.5">IOT_172</text>
<text x="66.6" y="26">A12</text>
<text x="66.6" y="28.5">C12</text>
<text x="123.9" y="24.7">VCCIO_1</text>
<text x="124.5" y="27.1">IOR_109</text>
<text x="124.6" y="29.5">IOR_110</text>
<text x="137.1" y="26">M12</text>
<text x="137.1" y="28.5">P14</text>
<text x="196.8" y="24.7">VCCIO_3</text>
<text x="198.7" y="27.1">IOL_2A</text>
<text x="198.7" y="29.5">IOL_2B</text>
<text x="210.1" y="26">B1</text>
<text x="210.1" y="28.5">C1</text>
<text x="54.2" y="32">IOT_174</text>
<text x="54.2" y="34.4">IOT_177</text>
<text x="66.6" y="30.9">C11</text>
<text x="66.6" y="33.3">D10</text>
<text x="66.6" y="35.8">D11</text>
<text x="124.6" y="34.4">IOR_112</text>
<text x="124.8" y="32">IOR_111</text>
<text x="137.1" y="30.9">L12</text>
<text x="137.1" y="33.3">N14</text>
<text x="137.1" y="35.8">L14</text>
<text x="198.7" y="32">IOL_4A</text>
<text x="198.7" y="34.4">IOL_4B</text>
<text x="210.1" y="30.9">C3</text>
<text x="210.1" y="33.3">D3</text>
<text x="210.1" y="35.8">D1</text>
<text x="54.2" y="36.8">IOT_178</text>
<text x="54.2" y="39.3">IOT_179</text>
<text x="54.2" y="41.7">IOT_181</text>
<text x="66.6" y="38.2">A11</text>
<text x="66.6" y="40.6">A10</text>
<text x="124.6" y="36.8">IOR_114</text>
<text x="124.6" y="39.3">IOR_115</text>
<text x="124.6" y="41.7">IOR_116</text>
<text x="137.1" y="38.2">K12</text>
<text x="137.1" y="40.6">K11</text>
<text x="198.7" y="36.8">IOL_5A</text>
<text x="198.7" y="39.3">IOL_5B</text>
<text x="198.7" y="41.7">IOL_8A</text>
<text x="210.1" y="38.2">E1</text>
<text x="210.1" y="40.6">D4</text>
<text x="54.2" y="44.1">IOT_186</text>
<text x="54.2" y="46.6">IOT_188</text>
<text x="66.6" y="43.1">C10</text>
<text x="66.6" y="45.5">D9</text>
<text x="66.6" y="47.9">C9</text>
<text x="124.6" y="44.1">IOR_117</text>
<text x="124.6" y="46.6">IOR_118</text>
<text x="137.1" y="43.1">K14</text>
<text x="137.1" y="45.5">J12</text>
<text x="137.1" y="47.9">J11</text>
<text x="198.7" y="44.1">IOL_8B</text>
<text x="198.7" y="46.6">IOL_9A</text>
<text x="210.1" y="43.1">E4</text>
<text x="210.1" y="45.5">F4</text>
<text x="210.1" y="47.9">F3</text>
<text x="46.9" y="51.4">IOT_197_GBIN1</text>
<text x="46.9" y="53.9">IOT_198_GBIN0</text>
<text x="54.2" y="49">IOT_190</text>
<text x="66.6" y="50.4">A7</text>
<text x="66.6" y="52.8">A6</text>
<text x="124.5" y="51.4">IOR_120</text>
<text x="124.5" y="53.9">IOR_128</text>
<text x="124.6" y="49">IOR_119</text>
<text x="137.1" y="50.4">H12</text>
<text x="137.1" y="52.8">H11</text>
<text x="197.5" y="51.4">IOL_10A</text>
<text x="197.5" y="53.9">IOL_10B</text>
<text x="198.7" y="49">IOL_9B</text>
<text x="210.1" y="50.4">H4</text>
<text x="210.1" y="52.8">G4</text>
<text x="54.2" y="56.3">IOT_200</text>
<text x="54.2" y="58.7">IOT_202</text>
<text x="66.6" y="55.2">C7</text>
<text x="66.6" y="57.7">D7</text>
<text x="124.5" y="56.3">IOR_129</text>
<text x="124.5" y="58.7">IOR_136</text>
<text x="137.1" y="55.2">G12</text>
<text x="137.1" y="57.7">G11</text>
<text x="197.5" y="56.3">IOL_12A</text>
<text x="197.5" y="58.7">IOL_12B</text>
<text x="210.1" y="55.2">J3</text>
<text x="210.1" y="57.7">J1</text>
<text x="54.2" y="61.2">IOT_206</text>
<text x="54.2" y="63.6">IOT_207</text>
<text x="66.6" y="60.1">C6</text>
<text x="66.6" y="62.5">D6</text>
<text x="66.6" y="65">A5</text>
<text x="117.2" y="63.6">IOR_140_GBIN3</text>
<text x="124.5" y="61.2">IOR_137</text>
<text x="137.1" y="60.1">F12</text>
<text x="137.1" y="62.5">F14</text>
<text x="137.1" y="65">G14</text>
<text x="190.2" y="63.6">IOL_13B_GBIN7</text>
<text x="197.5" y="61.2">IOL_13A</text>
<text x="210.1" y="60.1">G3</text>
<text x="210.1" y="62.5">G1</text>
<text x="210.1" y="65">H1</text>
<text x="54.2" y="70.9">IOT_212</text>
<text x="54.2" y="66">IOT_208</text>
<text x="54.3" y="68.5">IOT_211</text>
<text x="66.6" y="67.4">D5</text>
<text x="66.6" y="69.8">C5</text>
<text x="117.2" y="66">IOR_141_GBIN2</text>
<text x="124.5" y="68.5">IOR_144</text>
<text x="124.5" y="70.9">IOR_146</text>
<text x="137.1" y="67.4">F11</text>
<text x="137.1" y="69.8">E11</text>
<text x="190.2" y="66">IOL_14A_GBIN6</text>
<text x="197.5" y="68.5">IOL_14B</text>
<text x="197.5" y="70.9">IOL_18A</text>
<text x="210.1" y="67.4">H3</text>
<text x="210.1" y="69.8">K3</text>
<text x="54.2" y="73.3">IOT_219</text>
<text x="54.2" y="75.8">IOT_221</text>
<text x="66.6" y="72.2">A4</text>
<text x="66.6" y="74.7">C4</text>
<text x="66.6" y="77.1">A3</text>
<text x="124.5" y="73.3">IOR_147</text>
<text x="124.5" y="75.8">IOR_148</text>
<text x="137.1" y="72.2">E12</text>
<text x="137.1" y="74.7">E14</text>
<text x="137.1" y="77.1">D14</text>
<text x="197.5" y="73.3">IOL_18B</text>
<text x="197.5" y="75.8">IOL_23A</text>
<text x="210.1" y="72.2">K4</text>
<text x="210.1" y="74.7">L1</text>
<text x="210.1" y="77.1">M1</text>
<text x="54.2" y="78.2">IOT_222</text>
<text x="54.2" y="80.6">IOT_223</text>
<text x="54.2" y="83">IOT_225</text>
<text x="66.6" y="79.5">A2</text>
<text x="66.6" y="82">A1</text>
<text x="124.5" y="78.2">IOR_152</text>
<text x="124.5" y="80.6">IOR_154</text>
<text x="124.5" y="83">IOR_160</text>
<text x="137.1" y="79.5">C14</text>
<text x="137.1" y="82">D12</text>
<text x="197.5" y="78.2">IOL_23B</text>
<text x="197.5" y="80.6">IOL_25A</text>
<text x="197.5" y="83">IOL_25B</text>
<text x="210.1" y="79.5">N1</text>
<text x="210.1" y="82">P1</text>
<text x="124.5" y="85.5">IOR_161</text>
<text x="137.1" y="84.4">B14</text>
<text x="53.4" y="112.2">VCCIO_2</text>
<text x="66.6" y="111.2">J9</text>
<text x="66.6" y="113.6">M5</text>
<text x="53.4" y="114.7">VCCIO_2</text>
<text x="55.2" y="117.1">IOB_56</text>
<text x="55.2" y="119.5">IOB_59</text>
<text x="66.6" y="116">P2</text>
<text x="66.6" y="118.5">P3</text>
<text x="55.2" y="122">IOB_63</text>
<text x="55.2" y="124.4">IOB_64</text>
<text x="66.6" y="120.9">M4</text>
<text x="66.6" y="123.3">M3</text>
<text x="66.6" y="125.7">L5</text>
<text x="55.2" y="126.8">IOB_71</text>
<text x="55.2" y="129.3">IOB_72</text>
<text x="55.2" y="131.7">IOB_73</text>
<text x="66.6" y="128.2">L4</text>
<text x="66.6" y="130.6">P4</text>
<text x="197.9" y="130.6">16</text>
<text x="208.2" y="130.6">1</text>
<text x="55.2" y="134.1">IOB_74</text>
<text x="55.2" y="136.5">IOB_77</text>
<text x="66.6" y="133">P5</text>
<text x="66.6" y="135.5">M6</text>
<text x="66.6" y="137.9">L6</text>
<text x="197.9" y="137.9">13</text>
<text x="197.9" y="135.5">14</text>
<text x="197.9" y="133">15</text>
<text x="208.2" y="133">2</text>
<text x="208.2" y="135.5">3</text>
<text x="208.2" y="137.9">4</text>
<text x="47.9" y="143.8">IOB_81_GBIN5</text>
<text x="55.2" y="139">IOB_78</text>
<text x="55.2" y="141.4">IOB_79</text>
<text x="66.6" y="140.3">M7</text>
<text x="66.6" y="142.8">P7</text>
<text x="197.9" y="140.3">12</text>
<text x="198.1" y="142.8">11</text>
<text x="208.2" y="142.8">6</text>
<text x="208.2" y="140.3">5</text>
<text x="47.9" y="146.3">IOB_82_GBIN4</text>
<text x="55.2" y="148.7">IOB_87</text>
<text x="66.6" y="145.2">P8</text>
<text x="66.6" y="147.6">L8</text>
<text x="197.9" y="145.2">10</text>
<text x="199.1" y="147.6">9</text>
<text x="208.2" y="145.2">7</text>
<text x="208.2" y="147.6">8</text>
<text x="55.2" y="151.1">IOB_89</text>
<text x="55.2" y="153.6">IOB_91</text>
<text x="66.6" y="150.1">P9</text>
<text x="66.6" y="152.5">M9</text>
<text x="66.6" y="154.9">L9</text>
<text x="45" y="158.4">IOB_104_CBSEL1</text>
<text x="45" y="156">IOB_103_CBSEL0</text>
<text x="66.6" y="157.4">P10</text>
<text x="152.9" y="159.8">1</text>
<text x="159.6" y="159.8">3</text>
<text x="152.9" y="162.2">2</text>
<text x="159.6" y="162.2">4</text>
<text x="119.4" y="191.4">4</text>
<text x="139.6" y="191.4">3</text>
<text x="119.4" y="196.3">1</text>
<text x="125" y="197.3">EN</text>
<text x="125" y="192.5">VCC</text>
<text x="130.5" y="197.3">GND</text>
<text x="130.8" y="192.5">OUT</text>
<text x="139.6" y="196.3">2</text>
</g>
<g font-size="1.7" fill="#757575">
<text x="75.3" y="27">IOT_170/2.3B</text>
<text x="75.3" y="29.4">IOT_172/2.4B</text>
<text x="145.8" y="27">LED6/2.3D</text>
<text x="145.8" y="29.4">USB_RX/2.3D</text>
<text x="218.8" y="27">IOL_2_P/2.1B</text>
<text x="218.8" y="29.4">IOL_2_N/2.1B</text>
<text x="75.3" y="31.9">IOT_174/2.4B</text>
<text x="75.3" y="34.3">IOT_177/2.4B</text>
<text x="145.8" y="31.9">LED4/2.4D</text>
<text x="145.8" y="34.3">LED7/2.3D</text>
<text x="218.8" y="31.9">IOL_4_P/2.1B</text>
<text x="218.8" y="34.3">IOL_4_N/2.1B</text>
<text x="75.3" y="36.7">IOT_178/2.4B</text>
<text x="75.3" y="39.2">IOT_179/2.3B</text>
<text x="75.3" y="41.6">IOT_181/2.3A</text>
<text x="145.8" y="36.7">LED5/2.4D</text>
<text x="145.8" y="41.6">LED1/2.4D</text>
<text x="145.8" y="39.2">LED2/2.3C</text>
<text x="218.8" y="36.7">IOL_5_P/2.1B</text>
<text x="218.8" y="39.2">IOL_5_N/2.1B</text>
<text x="218.8" y="41.6">IOL_8_P/2.2B</text>
<text x="75.3" y="44">IOT_186/2.3B</text>
<text x="75.3" y="46.4">IOT_188/2.4B</text>
<text x="145.8" y="44">LED3/2.3D</text>
<text x="145.8" y="46.4">IOR_118/2.3C</text>
<text x="218.8" y="44">IOL_8_N/2.2B</text>
<text x="218.8" y="46.4">IOL_9_P/2.2B</text>
<text x="75.3" y="48.9">IOT_190/2.3B</text>
<text x="75.3" y="51.3">IOT_197_GBIN1/2.3A</text>
<text x="75.3" y="53.7">IOT_198_GBIN0/2.3A</text>
<text x="145.8" y="48.9">LED0/2.4C</text>
<text x="145.8" y="51.3">IOR_120/2.3C</text>
<text x="145.8" y="53.7">IOR_128/2.4C</text>
<text x="218.8" y="48.9">IOL_9_N/2.2B</text>
<text x="218.8" y="51.3">IOL_10_P/2.2B</text>
<text x="218.8" y="53.7">IOL_10_N/2.2B</text>
<text x="75.3" y="56.2">IOT_200/2.4A</text>
<text x="75.3" y="58.6">IOT_202/2.4B</text>
<text x="145.8" y="56.2">IOR_129/2.4B</text>
<text x="145.8" y="58.6">IOR_136/2.4C</text>
<text x="218.8" y="56.2">IOL_12_P/2.1B</text>
<text x="218.8" y="58.6">IOL_12_N/2.1A</text>
<text x="75.3" y="61">IOT_206/2.4A</text>
<text x="75.3" y="63.5">IOT_207/2.4A</text>
<text x="75.3" y="65.9">IOT_208/2.2C</text>
<text x="145.8" y="61">IOR_137/2.4B</text>
<text x="145.8" y="63.5">IOR_140_GBIN3/2.3B</text>
<text x="145.8" y="65.9">IOR_141_GBIN2/2.3B</text>
<text x="218.8" y="61">IOL_13_P/2.1B</text>
<text x="218.8" y="63.5">IOL_13_N/2.1B</text>
<text x="218.8" y="65.9">IOL_14_P/2.2B</text>
<text x="75.3" y="68.3">IOT_211/2.2B</text>
<text x="75.3" y="70.8">IOT_212/2.2C</text>
<text x="145.8" y="68.3">IOR_144/2.4B</text>
<text x="145.8" y="70.8">IOR_146/2.4B</text>
<text x="218.8" y="68.3">IOL_14_N/2.2B</text>
<text x="218.8" y="70.8">IOL_18_P/2.2B</text>
<text x="75.3" y="73.2">IOT_219/2.1C</text>
<text x="75.3" y="75.6">IOT_221/2.2B</text>
<text x="145.8" y="73.2">IOR_147/2.3B</text>
<text x="145.8" y="75.6">IOR_148/2.3B</text>
<text x="218.8" y="73.2">IOL_18_N/2.2A</text>
<text x="218.8" y="75.6">IOL_23_P/2.1A</text>
<text x="75.3" y="78.1">IOT_222/2.1C</text>
<text x="75.3" y="80.5">IOT_223/2.1B</text>
<text x="75.3" y="82.9">IOT_225/2.1B</text>
<text x="145.8" y="78.1">IOR_152/2.3B</text>
<text x="145.8" y="80.5">IOR_154/2.3B</text>
<text x="145.8" y="82.9">IOR_160/2.4B</text>
<text x="218.8" y="78.1">IOL_23_N/2.1A</text>
<text x="218.8" y="80.5">IOL_25_P/2.2A</text>
<text x="218.8" y="82.9">IOL_25_N/2.2A</text>
<text x="145.8" y="85.4">IOR_161/2.3B</text>
<text x="75.3" y="119.4">IOB_59/2.2D</text>
<text x="75.3" y="117">IOB_56/2.2C</text>
<text x="75.3" y="124.3">IOB_64/2.1C</text>
<text x="75.3" y="121.8">IOB_63/2.1D</text>
<text x="75.3" y="131.6">IOB_73/2.2D</text>
<text x="75.3" y="129.1">IOB_72/2.1D</text>
<text x="75.3" y="126.7">IOB_71/2.1D</text>
<text x="186.1" y="131.6">LED0/2.4C</text>
<text x="75.3" y="136.4">IOB_77/2.1D</text>
<text x="75.3" y="134">IOB_74/2.2D</text>
<text x="186.1" y="134">LED1/2.4D</text>
<text x="186.1" y="136.4">LED2/2.3C</text>
<text x="75.3" y="143.7">100MHZ/2.4D</text>
<text x="75.3" y="141.3">IOB_79/2.1D</text>
<text x="75.3" y="138.9">IOB_78/2.2D</text>
<text x="186.1" y="138.8">LED3/2.3D</text>
<text x="186.1" y="143.7">LED5/2.4D</text>
<text x="186.1" y="141.3">LED4/2.4D</text>
<text x="75.3" y="146.2">RESET/2.4D</text>
<text x="75.3" y="148.6">IOB_87/2.2D</text>
<text x="186.1" y="146.1">LED6/2.3D</text>
<text x="186.1" y="148.6">LED7/2.3D</text>
<text x="75.3" y="155.9">IOB_103_CBSEL0/2.1D</text>
<text x="75.3" y="151">IOB_89/2.2D</text>
<text x="75.3" y="153.4">USB_TX/2.3D</text>
<text x="75.3" y="158.3">IOB_104_CBSEL1/2.2D</text>
<text x="172.6" y="160.7">RESET/2.4D</text>
<text x="122.7" y="188.6">U7</text>
<text x="148.3" y="192.4">100MHZ/2.4D</text>
<text x="122.7" y="201.2">ASFLMB-100.000MHZ-LC-T</text>
</g>
<text font-size="1.7" fill="#f57c10" x="147.1" y="157.7">Reset</text>
</svg>
